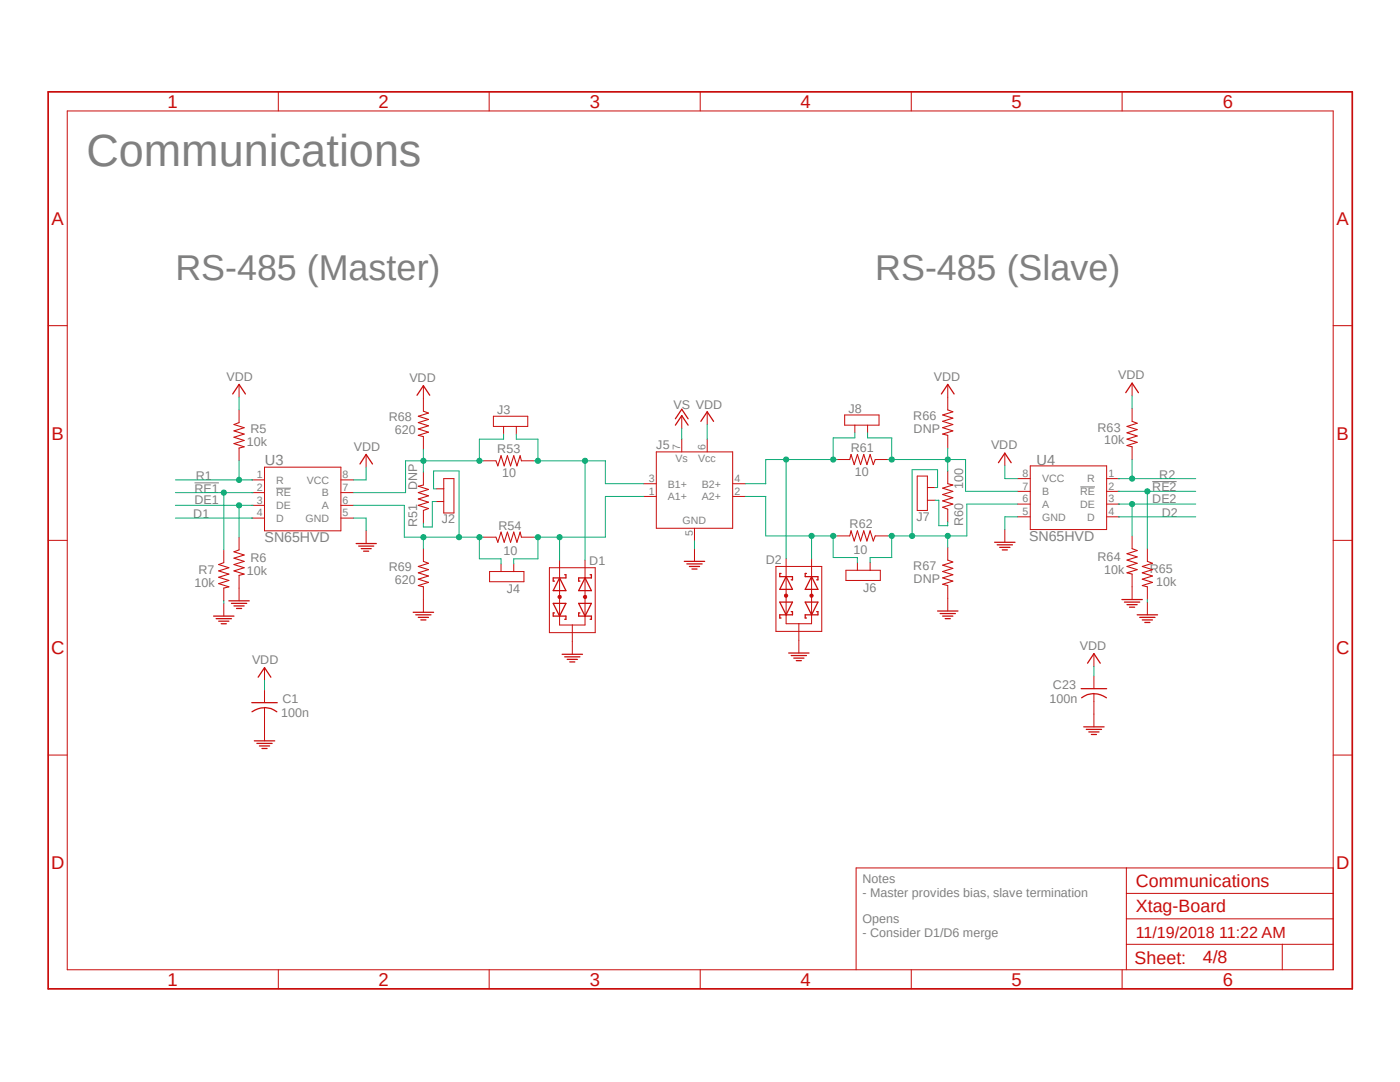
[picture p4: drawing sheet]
<svg xmlns="http://www.w3.org/2000/svg" width="279mm" height="216mm" viewBox="0 0 279 216" stroke-linecap="round" stroke-linejoin="round" font-family="sans-serif">
<path d="M9.1 18l261.2 179.9M270.3 18l-261.2 179.9" fill="none" stroke="#fff" stroke-width=".2"/>
<path d="M38.8 96.4h4.9M55.1 97.4h2.9M215.6 97.2h2.9M230 96.1h4.8" fill="none" stroke="#808080" stroke-width=".2"/>
<g fill="none" stroke="#c90d0c" stroke-width=".2">
<path d="M55.5 18.3v3.8M97.6 18.3v3.8M139.7 18.3v3.8M181.9 18.3v3.8M223.9 18.3v3.8M13.4 22.1h252.7v171.4h-252.7zM9.6 65h3.8M47.7 76.7v2.5M266.1 65h3.8M47.7 81.8v2.5M47.7 89.4v2.5M50.2 95.8h2.6"/>
<path d="M50.2 98.3h2.6M52.8 93.2h15.2v12.7h-15.2zM68 95.8h2.6M68 98.3h2.6M73.1 90.7v2.5M84.5 94.2v2.6M96.4 91.9h2.6M104.1 91.9h2.5M128.4 96.5h2.6M128.4 99.1h2.6M131 90.2h15.2v15.2h-15.2zM136.1 82.9v2.6"/>
<path d="M136.1 87.6v2.6M141.1 82.2v2.5M141.1 87.6v2.6M146.2 96.5h2.6M146.2 99.1h2.6M9.6 107.8h3.8M44.7 109.7v2.6M44.7 117.3v2.6M47.7 107.2v2.5M47.7 114.8v5.1M50.2 100.8h2.6M50.2 103.4h2.6"/>
<path d="M68 100.8h2.6M68 103.4h2.6M73.1 105.9v2.6M84.5 101.9v2.5M96.4 107.2h2.6M104.1 107.2h2.5M116.8 115.3v7.6M138.6 105.4v2.5M138.6 109.5v2.5M266.1 107.8h3.8M44.7 120.4v2.5M52.8 133.2v2.6"/>
<path d="M52.8 137.7v2.5M114.2 128v2.6M9.6 150.7h3.8M52.8 141.2v6.6M266.1 150.7h3.8M224.8 173.2v20.3M224.8 178.3h41.3M266.1 173.2h-95.2v20.3M55.5 193.5v3.8M97.6 193.5v3.8M139.7 193.5v3.8M181.9 193.5v3.8"/>
<path d="M223.9 193.5v3.8M224.8 188.4h41.3M224.8 183.3h41.3M255.9 188.4v5.1"/>
</g>
<path d="M9.6 18.3h260.3v179h-260.3z" fill="none" stroke="#c90d0c" stroke-width=".34"/>
<path d="M47.7 84.3l-1 .4 2 .6-2 .7 2 .6-2 .6 2 .7-2 .6 2 .7-1 .2M84.5 96.8l-1 .2 2 .7-2 .6 2 .6-2 .7 2 .6-2 .6 2 .7-1 .4M99 91.9l.4 1.1 .6-2.1 .6 2.1 .7-2.1 .6 2.1 .6-2.1 .7 2.1 .6-2.1 .3 1M44.7 112.3l-1.1 .3 2.1 .7-2.1 .6 2.1 .7-2.1 .6 2.1 .6-2.1 .7 2.1 .6-1 .2M47.7 109.7l-1 .4 2 .6-2 .7 2 .6-2 .6 2 .7-2 .6 2 .7-1 .2M99 107.2l.4 1 .6-2 .6 2 .7-2 .6 2 .6-2 .7 2 .6-2 .3 1" fill="none" stroke="#c90d0c" stroke-width=".21"/>
<g fill="none" stroke="#c90d0c" stroke-width=".25">
<path d="M46.4 78.6l1.3-1.9 1.3 1.9M71.8 92.6l1.3-1.9 1.2 1.9M134.8 84.8l1.3-1.9 1.2 1.9M134.8 83.6l1.3-1.9 1.2 1.9M139.9 84.1l1.2-1.9 1.3 1.9M45.7 119.9h4M71.1 108.5h4M71.6 109h3M72.1 109.5h2M72.6 110h1M116.8 115.3l1.2 2.6h-2.5zM117.8 114.7h.2v.6h-2.5v.7h.2"/>
<path d="M136.6 112h4M137.1 112.5h3M137.6 113h2M138.1 113.5h1M42.6 122.9h4.1M43.1 123.4h3.1M43.6 124h2.1M44.2 124.5h1M46.2 120.4h3M46.7 120.9h2M47.2 121.4h1M51.5 135.1l1.3-1.9 1.3 1.9"/>
<path d="M112.2 130.6h4M112.7 131.1h3M113.2 131.6h2M113.7 132.1h1M115.5 120.4h2.5l-1.2 2.5zM115.7 122.3h-.2v.6h2.5v.7h-.2M50.2 140.2h5.1M50.8 147.8h4M51.3 148.3h3M51.8 148.8h2M52.3 149.4h1M52.8 141.2a3.8 3.8 0 0 1 2.4 .8"/>
<path d="M52.8 141.2a4.4 4.4 0 0 0-2.5 .8"/>
</g>
<path d="M116.5 118.9h.5v.4l-.2 .2-.3-.2-.1-.2z" fill-rule="evenodd" fill="#c90d0c"/>
<path d="M111.7 115.3v7.6M116.5 118.9h.5v.4l-.2 .2-.3-.2-.1-.2z" fill="none" stroke="#c90d0c" stroke-width=".2"/>
<path d="M111.7 115.3l1.2 2.6h-2.5zM112.7 114.7h.2v.6h-2.5v.7h.3M110.4 120.4h2.5l-1.2 2.5zM110.7 122.3h-.3v.6h2.5v.7h-.2" fill="none" stroke="#c90d0c" stroke-width=".25"/>
<path d="M111.5 118.9h.4v.4l-.2 .2-.2-.2-.2-.2z" fill-rule="evenodd" fill="#c90d0c"/>
<g fill="none" stroke="#c90d0c" stroke-width=".2">
<path d="M225.9 76.5v2.5M167 91.7h2.6M174.7 91.7h2.5M189.1 94v2.5M200.5 90.4v2.6M203.1 95.5h2.5M203.1 98h2.5M205.6 93h15.3v12.7h-15.3zM220.9 95.5h2.5M220.9 98h2.5M225.9 81.5v2.6M225.9 89.2v2.5"/>
<path d="M109.6 113.3h9.2v12.9h-9.2zM111.5 118.9h.4v.4l-.2 .2-.2-.2-.2-.2zM111.7 111.8v3.5M116.8 111.8v3.5M156.9 115.1v7.6M167 106.9h2.6M174.7 106.9h2.5M189.1 101.6v2.5M200.5 105.7v2.5M203.1 100.6h2.5M203.1 103.1h2.5M220.9 100.6h2.5"/>
<path d="M220.9 103.1h2.5M225.9 106.9v2.6M225.9 114.6v5M229 109.5v2.5M229 117.1v2.5M111.7 122.9v1.8h5.1v-1.8M114.2 124.7v3.3M159.4 127.8v2.5M218.3 130.4v2.6M218.3 134.9v2.5M218.3 138.4v6.6M229 120.1v2.6"/>
</g>
<path d="M169.6 91.7l.2-1 .7 2 .6-2 .6 2 .7-2 .6 2 .7-2 .6 2 .4-1M189.1 96.5l1.1 .3-2.1 .6 2.1 .6-2.1 .7 2.1 .6-2.1 .6 2.1 .7-2.1 .6 1 .4M225.9 84.1l1 .4-2 .6 2 .6-2 .7 2 .6-2 .6 2 .7-2 .6 1 .3M169.6 106.9l.2-1 .7 2 .6-2 .6 2 .7-2 .6 2 .7-2 .6 2 .4-1M225.9 109.5l1 .4-2 .6 2 .6-2 .7 2 .6-2 .6 2 .7-2 .6 1 .3M229 112l1 .4-2 .6 2 .7-2 .6 2 .6-2 .7 2 .6-2 .6 1 .3" fill="none" stroke="#c90d0c" stroke-width=".21"/>
<g fill="none" stroke="#c90d0c" stroke-width=".25">
<path d="M224.7 78.4l1.2-1.9 1.3 1.9M199.3 92.3l1.2-1.9 1.3 1.9M155.9 114.4h-.3v.7h2.6v.6h-.3M156.9 115.1l1.3 2.5h-2.6zM198.5 108.2h4.1M199 108.7h3.1M199.5 109.2h2M200 109.7h1M223.9 119.6h4.1M155.6 120.1h2.6l-1.3 2.6zM157.4 130.3h4.1M157.9 122h.3v.7h-2.6v.6h.3"/>
<path d="M157.9 130.8h3.1M158.4 131.3h2M158.9 131.8h1M215.8 137.4h5.1M217 132.3l1.3-1.9 1.3 1.9M218.3 138.4a3.8 3.8 0 0 0-2.4 .8M218.3 138.4a4.4 4.4 0 0 1 2.5 .8M224.4 120.1h3.1M224.9 120.6h2M225.4 121.2h1M226.9 122.7h4.1M227.5 123.2h3"/>
<path d="M228 123.7h2M228.5 124.2h1M216.3 145h4M216.8 145.5h3M217.3 146h2M217.8 146.6h1"/>
</g>
<path d="M156.6 118.6h.5l.1 .3-.1 .2-.2 .1-.3-.1z" fill-rule="evenodd" fill="#c90d0c"/>
<path d="M156.6 118.6h.5l.1 .3-.1 .2-.2 .1-.3-.1zM162 115.1v7.6" fill="none" stroke="#c90d0c" stroke-width=".2"/>
<path d="M161 114.4h-.3v.7h2.5v.6h-.2M162 115.1l1.2 2.5h-2.5zM160.7 120.1h2.5l-1.2 2.6zM163 122h.2v.7h-2.5v.6h.3" fill="none" stroke="#c90d0c" stroke-width=".25"/>
<path d="M161.7 118.6h.5l.1 .3-.1 .2-.2 .1-.3-.1z" fill-rule="evenodd" fill="#c90d0c"/>
<g fill="none" stroke="#c90d0c" stroke-width=".2">
<path d="M84.5 77v5M189.1 76.7v5.1M84.5 87.1v2.6M87 97.5h1.6M88.6 95.5h2v6.9h-2zM98.5 83.1h6.8v2h-6.8zM100.5 85.1v1.5M103 85.1v1.5M168.6 82.8h6.8v2h-6.8zM170.6 84.8v1.6M173.1 84.8v1.6M183 95h2.1v6.9h-2.1z"/>
<path d="M185.1 97.3h1.5M185.1 99.8h1.5M189.1 86.9v2.5M84.5 109.5v2.5M84.5 117.1v5.1M87 100.1h1.6M97.7 114h6.9v2.1h-6.9zM100 112.5v1.5M102.5 112.5v1.5M154.9 113h9.1v13h-9.1zM156.9 111.5v3.6M161.7 118.6h.5l.1 .3-.1 .2-.2 .1-.3-.1z"/>
<path d="M162 111.5v3.6M168.8 113.8h6.9v2h-6.9zM171.1 112.3v1.5M173.7 112.3v1.5M189.1 109.2v2.6M189.1 116.8v5.1M156.9 122.7v1.8h5.1v-1.8M159.4 124.5v3.3"/>
</g>
<path d="M84.5 82l1 .4-2 .7 2 .6-2 .6 2 .7-2 .6 2 .6-2 .7 1 .2M189.1 81.8l1.1 .4-2.1 .6 2.1 .6-2.1 .7 2.1 .6-2.1 .6 2.1 .7-2.1 .6 1 .3M84.5 112l1 .4-2 .6 2 .7-2 .6 2 .6-2 .7 2 .6-2 .6 1 .3M189.1 111.8l1.1 .3-2.1 .7 2.1 .6-2.1 .6 2.1 .7-2.1 .6 2.1 .7-2.1 .6 1 .2" fill="none" stroke="#c90d0c" stroke-width=".21"/>
<path d="M83.2 78.9l1.3-1.9 1.3 1.9M187.9 78.6l1.2-1.9 1.3 1.9M82.5 122.2h4M83 122.7h3M83.5 123.2h2M84 123.7h1M187.1 121.9h4.1M187.6 122.4h3.1M188.1 122.9h2.1M188.6 123.4h1.1" fill="none" stroke="#c90d0c" stroke-width=".25"/>
<path d="M80.9 91.9v6.4h-10.3M84.5 91.9h11.9M95.7 87.6v4.3" fill="none" stroke="#0dab76" stroke-width=".2"/>
<circle cx="95.7" cy="91.9" r=".51" fill="#0dab76"/>
<g fill="none" stroke="#0dab76" stroke-width=".2">
<path d="M80.9 91.9h3.6v2.3M100.5 86.6v1h-4.8"/>
<circle cx="95.7" cy="91.9" r=".51"/>
</g>
<circle cx="84.5" cy="91.9" r=".51" fill="#0dab76"/>
<g fill="none" stroke="#0dab76" stroke-width=".2">
<path d="M84.5 89.7v2.2M103 86.6v1h4.4v4.3M106.6 91.9h14.2"/>
<circle cx="84.5" cy="91.9" r=".51"/>
</g>
<circle cx="107.4" cy="91.9" r=".51" fill="#0dab76"/>
<g fill="none" stroke="#0dab76" stroke-width=".2">
<path d="M116.8 91.9v19.9"/>
<circle cx="107.4" cy="91.9" r=".51"/>
</g>
<circle cx="116.8" cy="91.9" r=".51" fill="#0dab76"/>
<g fill="none" stroke="#0dab76" stroke-width=".2">
<path d="M120.8 91.9v4.6h7.6M106.6 107.2h14.2M107.4 107.2v4.3h-4.9v1"/>
<circle cx="116.8" cy="91.9" r=".51"/>
</g>
<circle cx="107.4" cy="107.2" r=".51" fill="#0dab76"/>
<g fill="none" stroke="#0dab76" stroke-width=".2">
<path d="M111.7 107.2v4.6"/>
<circle cx="107.4" cy="107.2" r=".51"/>
</g>
<circle cx="111.7" cy="107.2" r=".51" fill="#0dab76"/>
<g fill="none" stroke="#0dab76" stroke-width=".2">
<path d="M128.4 99.1h-7.6v8.1M70.6 100.8h10.1v6.4h15.7M95.7 107.2v4.3h4.3v1"/>
<circle cx="111.7" cy="107.2" r=".51"/>
</g>
<circle cx="95.7" cy="107.2" r=".51" fill="#0dab76"/>
<g fill="none" stroke="#0dab76" stroke-width=".2">
<path d="M87 97.5h-.5v-3.5h5.1v13.2"/>
<circle cx="95.7" cy="107.2" r=".51"/>
</g>
<circle cx="91.6" cy="107.2" r=".51" fill="#0dab76"/>
<g fill="none" stroke="#0dab76" stroke-width=".2">
<path d="M84.5 107.2v2.3"/>
<circle cx="91.6" cy="107.2" r=".51"/>
</g>
<circle cx="84.5" cy="107.2" r=".51" fill="#0dab76"/>
<g fill="none" stroke="#0dab76" stroke-width=".2">
<path d="M47.7 79.2v2.6M225.9 79v2.5M73.1 93.2v2.6h-2.5M141.1 84.7v2.9M177.2 91.7h11.9M178 87.4v4.3M192.7 91.7v6.3h10.4M200.5 93v2.5h2.6M44.7 119.9v.5M70.6 103.4h2.5v2.5M87 100.1h-.7v5.1h-1.8v-.8M138.6 107.9v1.6"/>
<path d="M203.1 103.1h-2.6v2.6M229 119.6v.5M52.8 135.8v1.9M218.3 133v1.9"/>
<circle cx="84.5" cy="107.2" r=".51"/>
</g>
<circle cx="178" cy="91.7" r=".51" fill="#0dab76"/>
<g fill="none" stroke="#0dab76" stroke-width=".2">
<path d="M173.1 86.4v1h4.9M192.7 91.7h-3.6v2.3"/>
<circle cx="178" cy="91.7" r=".51"/>
</g>
<circle cx="189.1" cy="91.7" r=".51" fill="#0dab76"/>
<g fill="none" stroke="#0dab76" stroke-width=".2">
<path d="M152.8 91.7h14.2M170.6 86.4v1h-4.3v4.3M189.1 89.4v2.3"/>
<circle cx="189.1" cy="91.7" r=".51"/>
</g>
<circle cx="166.3" cy="91.7" r=".51" fill="#0dab76"/>
<g fill="none" stroke="#0dab76" stroke-width=".2">
<path d="M156.9 91.7v19.8"/>
<circle cx="166.3" cy="91.7" r=".51"/>
</g>
<circle cx="156.9" cy="91.7" r=".51" fill="#0dab76"/>
<g fill="none" stroke="#0dab76" stroke-width=".2">
<path d="M152.8 91.7v4.8h-4M152.8 106.9h14.2M166.3 106.9v4.4h4.8v1"/>
<circle cx="156.9" cy="91.7" r=".51"/>
</g>
<circle cx="166.3" cy="106.9" r=".51" fill="#0dab76"/>
<g fill="none" stroke="#0dab76" stroke-width=".2">
<path d="M162 106.9v4.6"/>
<circle cx="166.3" cy="106.9" r=".51"/>
</g>
<circle cx="162" cy="106.9" r=".51" fill="#0dab76"/>
<g fill="none" stroke="#0dab76" stroke-width=".2">
<path d="M148.8 99.1h4v7.8M178 106.9v4.4h-4.3v1M203.1 100.6h-10.1v6.3h-15.8"/>
<circle cx="162" cy="106.9" r=".51"/>
</g>
<circle cx="178" cy="106.9" r=".51" fill="#0dab76"/>
<g fill="none" stroke="#0dab76" stroke-width=".2">
<path d="M186.6 97.3h.5v-3.6h-5.1v13.2"/>
<circle cx="178" cy="106.9" r=".51"/>
</g>
<circle cx="182" cy="106.9" r=".51" fill="#0dab76"/>
<g fill="none" stroke="#0dab76" stroke-width=".2">
<path d="M189.1 106.9v2.3"/>
<circle cx="182" cy="106.9" r=".51"/>
</g>
<circle cx="189.1" cy="106.9" r=".51" fill="#0dab76"/>
<g fill="none" stroke="#0dab76" stroke-width=".2">
<path d="M35 95.8h15.5M47.7 91.9v3.9M186.6 99.8h.8v5.1h1.7v-.8"/>
<circle cx="189.1" cy="106.9" r=".51"/>
</g>
<circle cx="47.7" cy="95.8" r=".51" fill="#0dab76"/>
<g fill="none" stroke="#0dab76" stroke-width=".2">
<path d="M35 98.3h15.5M44.7 98.3v11.4"/>
<circle cx="47.7" cy="95.8" r=".51"/>
</g>
<circle cx="44.7" cy="98.3" r=".51" fill="#0dab76"/>
<g fill="none" stroke="#0dab76" stroke-width=".2">
<path d="M35 100.8h15.5M47.7 100.8v6.4"/>
<circle cx="44.7" cy="98.3" r=".51"/>
</g>
<circle cx="47.7" cy="100.8" r=".51" fill="#0dab76"/>
<g fill="none" stroke="#0dab76" stroke-width=".2">
<path d="M223.1 95.5h15.5M225.9 91.7v3.8M35 103.4h15.5"/>
<circle cx="47.7" cy="100.8" r=".51"/>
</g>
<circle cx="225.9" cy="95.5" r=".51" fill="#0dab76"/>
<g fill="none" stroke="#0dab76" stroke-width=".2">
<path d="M223.1 98h15.5M229 98v11.5"/>
<circle cx="225.9" cy="95.5" r=".51"/>
</g>
<circle cx="229" cy="98" r=".51" fill="#0dab76"/>
<g fill="none" stroke="#0dab76" stroke-width=".2">
<path d="M223.1 100.6h15.5M225.9 100.6v6.3"/>
<circle cx="229" cy="98" r=".51"/>
</g>
<circle cx="225.9" cy="100.6" r=".51" fill="#0dab76"/>
<g fill="none" stroke="#0dab76" stroke-width=".2">
<path d="M136.1 85.5v2.1M223.1 103.1h15.5"/>
<circle cx="225.9" cy="100.6" r=".51"/>
</g>
<text font-size="9" fill="#808080" x="17.2" y="33.1">Communications</text>
<g font-size="7.2" fill="#808080">
<text x="35" y="55.9">RS-485 (Master)</text>
<text x="174.7" y="55.9">RS-485 (Slave)</text>
</g>
<g font-size="3.7" fill="#c90d0c">
<text x="33.4" y="21.5">1</text>
<text x="75.6" y="21.5">2</text>
<text x="117.7" y="21.5">3</text>
<text x="159.8" y="21.5">4</text>
<text x="201.9" y="21.5">5</text>
<text x="244" y="21.5">6</text>
<text x="10.3" y="44.9">A</text>
<text x="266.7" y="44.9">A</text>
<text x="10.3" y="87.7">B</text>
<text x="266.7" y="87.7">B</text>
<text x="10.2" y="130.6">C</text>
<text x="266.7" y="130.6">C</text>
<text x="10.2" y="173.4">D</text>
<text x="266.7" y="173.4">D</text>
<text x="33.4" y="196.7">1</text>
<text x="75.6" y="196.7">2</text>
<text x="117.7" y="196.7">3</text>
<text x="159.8" y="196.7">4</text>
<text x="201.9" y="196.7">5</text>
<text x="244" y="196.7">6</text>
</g>
<g font-size="3.6" fill="#c90d0c">
<text x="226.7" y="177">Communications</text>
<text x="226.7" y="182.1">Xtag-Board</text>
<text x="226.4" y="192.4">Sheet:</text>
<text x="240" y="192.2">4/8</text>
</g>
<text font-size="3.2" fill="#c90d0c" x="226.7" y="187.2">11/19/2018 11:22 AM</text>
<g font-size="2.9" fill="#808080">
<text x="52.9" y="92.8">U3</text>
<text x="206.9" y="92.8">U4</text>
</g>
<g font-size="2.8" fill="#808080">
<text x="205.4" y="108">SN65HVD</text>
<text x="52.8" y="108.2">SN65HVD</text>
</g>
<g font-size="2.5" fill="#808080">
<text x="45.2" y="75.9">VDD</text>
<text x="81.7" y="76.2">VDD</text>
<text x="186.4" y="75.9">VDD</text>
<text x="223.1" y="75.7">VDD</text>
<text x="99.2" y="82.6">J3</text>
<text x="134.4" y="81.5">VS VDD</text>
<text x="169.3" y="82.4">J8</text>
<text x="182.2" y="83.8">R66</text>
<text x="49.2" y="88.9">10k</text>
<text x="50" y="86.4">R5</text>
<text x="70.6" y="89.9">VDD</text>
<text x="77.6" y="84.1">R68</text>
<text x="78.8" y="86.6">620</text>
<text x="131" y="89.7">J5</text>
<text x="182.3" y="86.4">DNP</text>
<text x="197.8" y="89.7">VDD</text>
<text x="219" y="86.1">R63</text>
<text x="220.3" y="88.6">10k</text>
<text x="39.1" y="95.8">R1</text>
<text x="99.2" y="90.4">R53</text>
<text x="100.2" y="95.3">10</text>
<text x="169.8" y="90.2">R61</text>
<text x="170.6" y="95">10</text>
<text x="231.4" y="95.5">R2</text>
<text x="38.8" y="98.3">RE1</text>
<text x="38.8" y="100.6">DE1</text>
<text x="83.2" y="97.8" transform="rotate(-90 83.2 97.8)">DNP</text>
<text x="192.2" y="97.5" transform="rotate(-90 192.2 97.5)">100</text>
<text x="230" y="98">RE2</text>
<text x="230" y="100.3">DE2</text>
<text x="38.6" y="103.4">D1</text>
<text x="83.2" y="105.2" transform="rotate(-90 83.2 105.2)">R51</text>
<text x="88.2" y="104.4">J2</text>
<text x="99.5" y="105.7">R54</text>
<text x="169.5" y="105.4">R62</text>
<text x="182.9" y="104.1">J7</text>
<text x="192.2" y="104.9" transform="rotate(-90 192.2 104.9)">R60</text>
<text x="231.9" y="103.1">D2</text>
<text x="50" y="112.2">R6</text>
<text x="100.5" y="110.7">10</text>
<text x="117.6" y="112.7">D1</text>
<text x="152.8" y="112.5">D2</text>
<text x="170.4" y="110.5">10</text>
<text x="182.2" y="113.8">R67</text>
<text x="219" y="112">R64</text>
<text x="38.8" y="117.1">10k</text>
<text x="39.6" y="114.5">R7</text>
<text x="49.2" y="114.8">10k</text>
<text x="77.6" y="114">R69</text>
<text x="78.8" y="116.6">620</text>
<text x="101.1" y="118.3">J4</text>
<text x="172.3" y="118">J6</text>
<text x="182.3" y="116.3">DNP</text>
<text x="220.3" y="114.6">10k</text>
<text x="229.4" y="114.3">R65</text>
<text x="230.8" y="116.8">10k</text>
<text x="215.5" y="129.7">VDD</text>
<text x="50.3" y="132.5">VDD</text>
<text x="210.1" y="137.5">C23</text>
<text x="56.1" y="143.1">100n</text>
<text x="56.3" y="140.3">C1</text>
<text x="209.4" y="140.3">100n</text>
<text x="172.1" y="176.2">Notes</text>
<text x="172.1" y="178.9">- Master provides bias, slave termination</text>
<text x="172.1" y="184.2">Opens</text>
<text x="172.1" y="186.9">- Consider D1/D6 merge</text>
</g>
<g font-size="2.1" fill="#808080">
<text x="135.7" y="89.8" transform="rotate(-90 135.7 89.8)">7</text>
<text x="140.8" y="89.8" transform="rotate(-90 140.8 89.8)">6</text>
<text x="51.2" y="95.4">1</text>
<text x="68.4" y="95.4">8</text>
<text x="134.8" y="92.2">Vs</text>
<text x="139.4" y="92.2">Vcc</text>
<text x="204.1" y="95.2">8</text>
<text x="221.2" y="95.2">1</text>
<text x="51.2" y="98">2</text>
<text x="51.2" y="100.5">3</text>
<text x="55.1" y="96.5">R</text>
<text x="55.1" y="99.1">RE</text>
<text x="55.1" y="101.6">DE</text>
<text x="61.2" y="96.5">VCC</text>
<text x="64.3" y="101.6">A</text>
<text x="64.3" y="99.1">B</text>
<text x="68.4" y="100.5">6</text>
<text x="68.4" y="98">7</text>
<text x="129.5" y="96.2">3</text>
<text x="129.5" y="98.7">1</text>
<text x="133.3" y="97.3">B1+</text>
<text x="133.3" y="99.8">A1+</text>
<text x="140.1" y="97.3">B2+</text>
<text x="140.1" y="99.8">A2+</text>
<text x="146.6" y="96.2">4</text>
<text x="146.6" y="98.7">2</text>
<text x="204.1" y="100.2">6</text>
<text x="204.1" y="97.7">7</text>
<text x="208" y="101.3">A</text>
<text x="208" y="98.8">B</text>
<text x="208" y="96.3">VCC</text>
<text x="215.6" y="98.8">RE</text>
<text x="215.6" y="101.3">DE</text>
<text x="217" y="96.3">R</text>
<text x="221.2" y="97.7">2</text>
<text x="221.2" y="100.2">3</text>
<text x="51.2" y="103">4</text>
<text x="55.1" y="104.1">D</text>
<text x="61" y="104.1">GND</text>
<text x="68.4" y="103">5</text>
<text x="136.2" y="104.6">GND</text>
<text x="138.3" y="106.9" transform="rotate(-90 138.3 106.9)">5</text>
<text x="204.1" y="102.8">5</text>
<text x="208" y="103.9">GND</text>
<text x="217" y="103.9">D</text>
<text x="221.2" y="102.8">4</text>
</g>
</svg>
